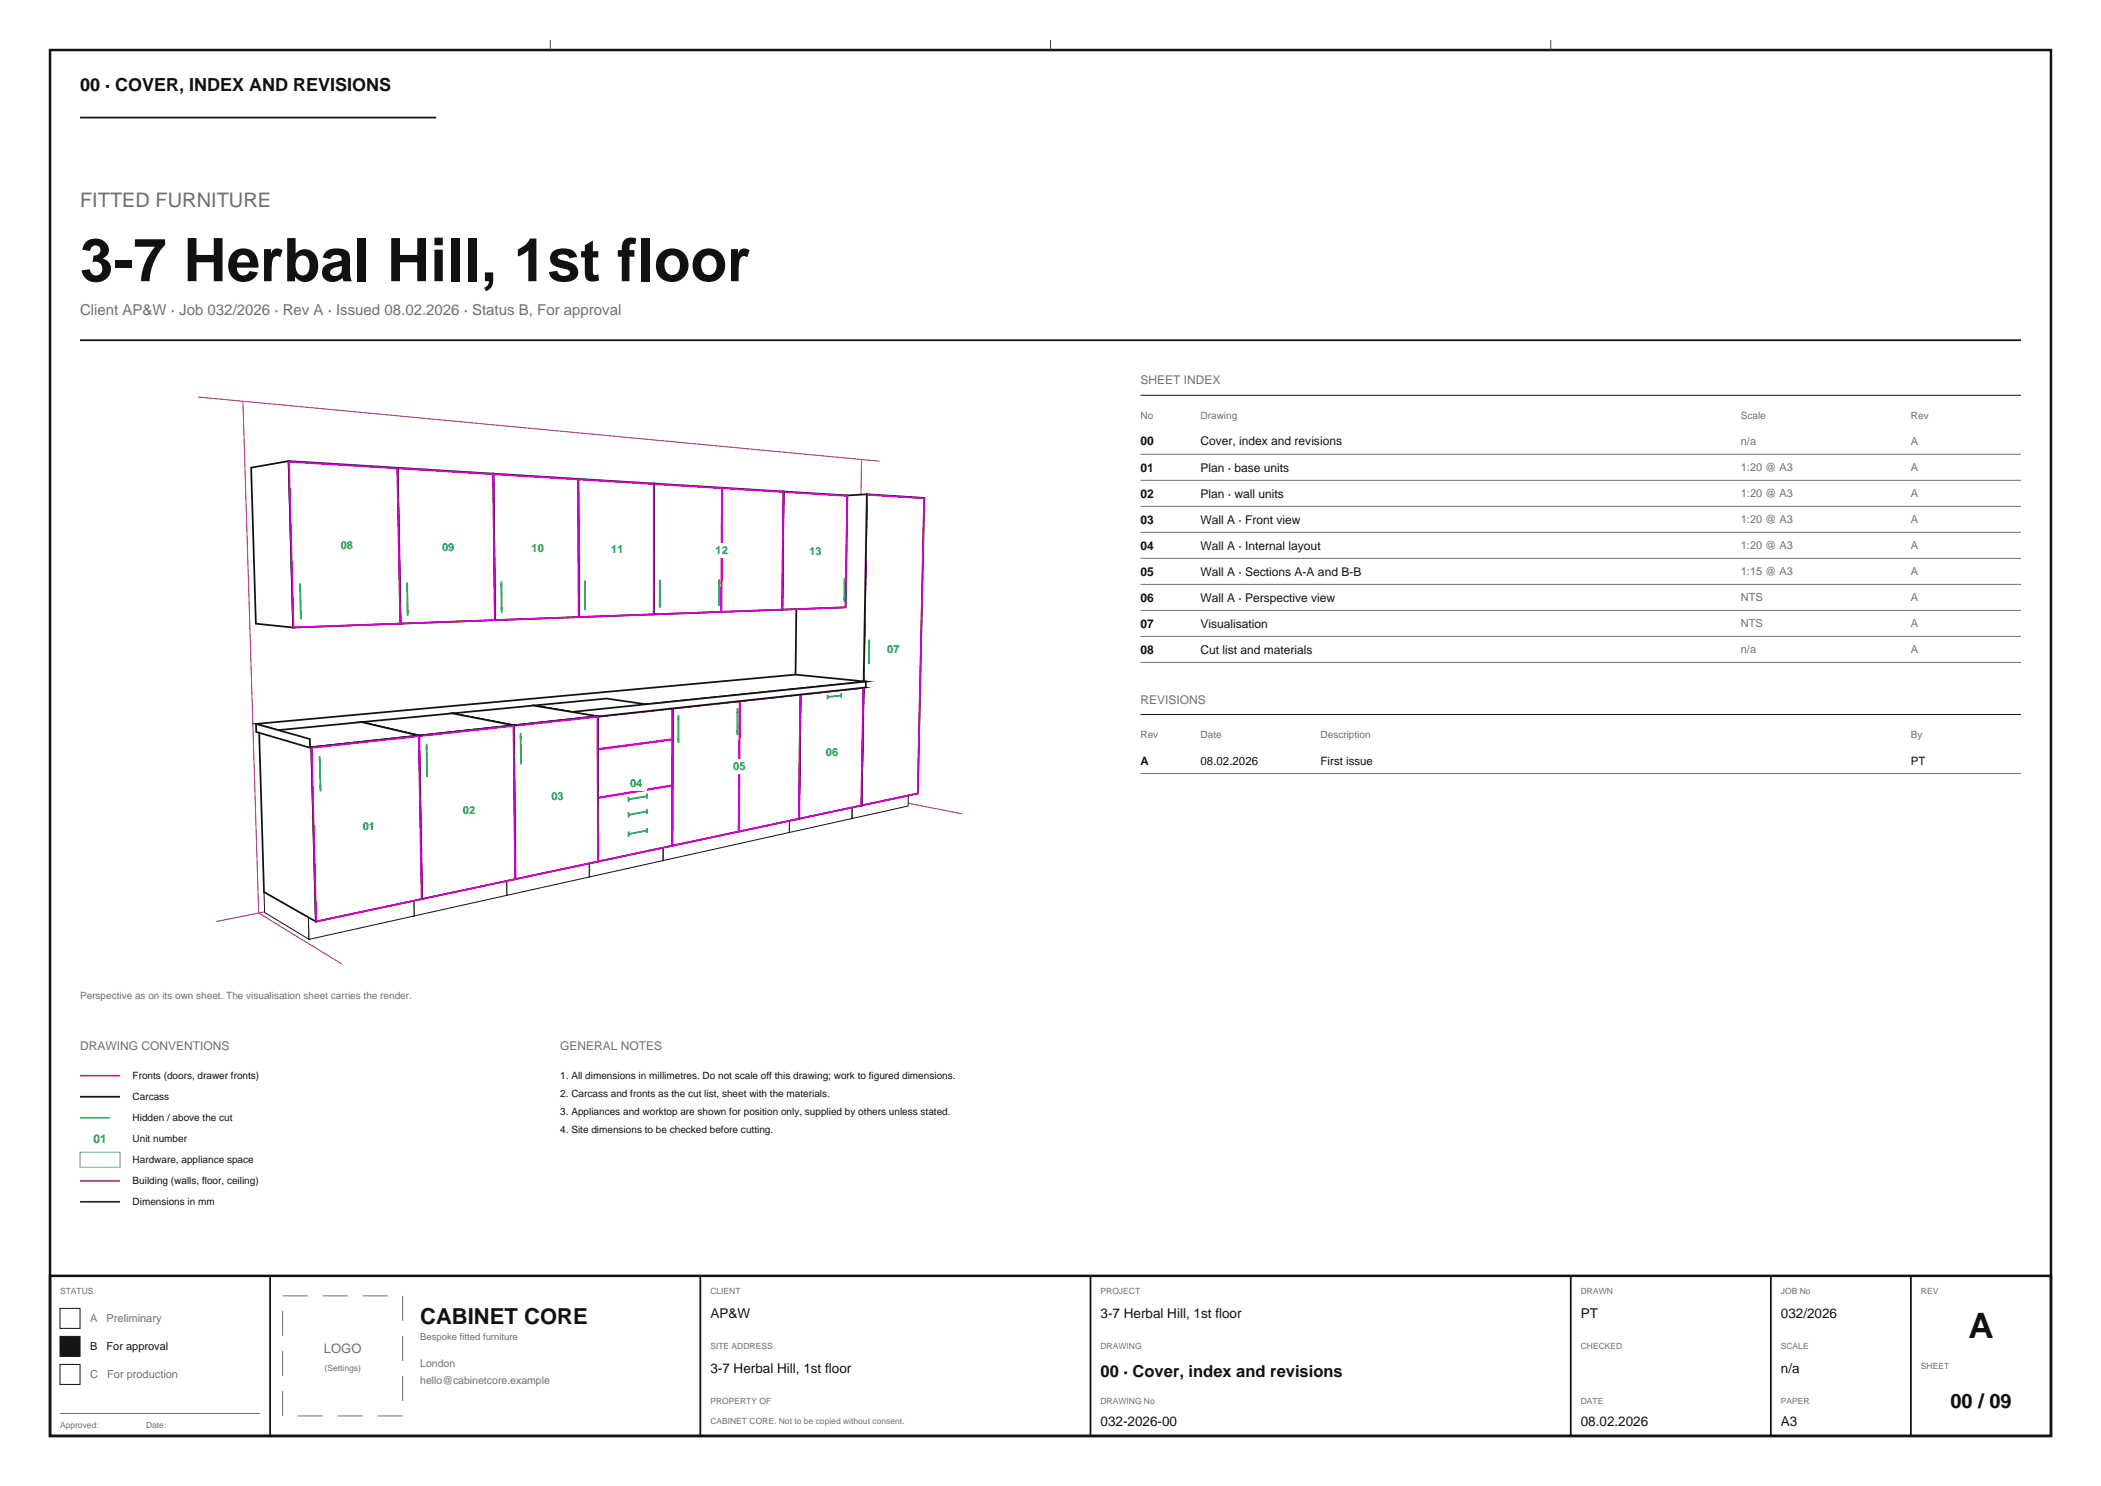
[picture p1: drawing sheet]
<svg xmlns="http://www.w3.org/2000/svg" width="420mm" height="297mm" viewBox="0 0 420 297" stroke-linecap="round" stroke-linejoin="round" font-family="sans-serif">
<path d="M16 68h388" fill="none" stroke="#121212" stroke-width=".35"/>
<path d="M39.7 79.4l136.1 12.8M48.6 80.2l3.1 102.3 16.6 10.1M172.2 91.8l-1.1 66.7 21.2 4.2M174.6 157.8l-131.3 26.4" fill="none" stroke="#bf382b" stroke-width=".2"/>
<g fill="#fff" stroke="#121212" stroke-width=".2">
<path d="M158.8 158.2l11.2-2.1 11.6 2.1-11.3 2.4z"/>
<path d="M170.3 160.6l11.3-2.4-.1 2.9-11.2 2.5z"/>
<path d="M158.8 158.2l11.5 2.4v3l-11.6-2.5z"/>
</g>
<path d="M173.3 98.8l11.5 .7-1.3 59.1-11.3 2.4z" fill="#fff" stroke="#121212" stroke-width=".35"/>
<path d="M173.3 98.9l11.4 .7-1.2 59-11.2 2.4z" fill="none" stroke="#d400d4" stroke-width=".35"/>
<path d="M173.8 127.9l-.1 4.8" fill="none" stroke="#00993d" stroke-width=".35"/>
<path d="M176.6 128.4h4v2.8h-4z" fill="#fff"/>
<g fill="#fff" stroke="#121212" stroke-width=".35">
<path d="M159.5 99.6l13.8-.8-1.1 62.2-13.4-2.8z"/>
<path d="M146.5 137.2l12.5-1.2 13.6 1.4-12.6 1.4z"/>
<path d="M156.6 98.2l12.8 .8-.4 22.4-12.6 .5z"/>
</g>
<g fill="#fff" stroke="#121212" stroke-width=".2">
<path d="M146.3 160.6l12.5-2.4 11.5 2.4-12.5 2.6z"/>
<path d="M157.8 163.2l12.5-2.6v3l-12.5 2.8z"/>
<path d="M146.3 160.6l11.5 2.6v3.2l-11.5-2.8z"/>
</g>
<path d="M156.7 98.3l12.7 .8-.4 22.3-12.6 .5z" fill="none" stroke="#d400d4" stroke-width=".35"/>
<path d="M168.8 115.5v4.8" fill="none" stroke="#00993d" stroke-width=".35"/>
<path d="M161 108.7h4.1v2.9h-4.1z" fill="#fff"/>
<path d="M160 138.8l12.6-1.4-.4 23.6-12.5 2.6z" fill="#fff" stroke="#121212" stroke-width=".35"/>
<path d="M160.1 138.9l12.5-1.4-.4 23.5-12.4 2.6z" fill="none" stroke="#d400d4" stroke-width=".35"/>
<path d="M165.4 138.9v.9M168.1 139l-2.7 .3M168.1 138.6v.8" fill="none" stroke="#00993d" stroke-width=".35"/>
<path d="M164.3 148.8h4v2.9h-4z" fill="#fff"/>
<g fill="#fff" stroke="#121212" stroke-width=".35">
<path d="M146.5 137.2l13.5 1.6-.3 24.8-13.4-3z"/>
<path d="M146.7 98.9l9.9-.7-.2 23.7-9.8-.4z"/>
<path d="M121.2 139.6l25.3-2.4 13.5 1.6-25.6 2.7z"/>
<path d="M130.7 96.6l25.9 1.6-.2 23.7-25.7 .9z"/>
</g>
<g fill="#fff" stroke="#121212" stroke-width=".2">
<path d="M121.3 165.3l25-4.7 11.5 2.6-25.3 5.3z"/>
<path d="M132.5 168.5l25.3-5.3v3.2l-25.3 5.6z"/>
</g>
<path d="M130.8 96.8l13.5 .8-.1 24.7-13.4 .5zM144.4 97.6l12.2 .7-.3 23.6-12.1 .4z" fill="none" stroke="#d400d4" stroke-width=".35"/>
<path d="M131.9 115.9v5.6M143.8 115.7l-.1 5.4" fill="none" stroke="#00993d" stroke-width=".35"/>
<path d="M142.2 108.5h4.1v2.9h-4.1z" fill="#fff"/>
<path d="M134.4 141.5l25.6-2.7-.3 24.8-25.3 5.4z" fill="#fff" stroke="#121212" stroke-width=".35"/>
<path d="M134.5 141.6l13.4-1.4-.2 26-13.3 2.8zM147.9 140.2l12.1-1.3-.3 24.8-12 2.5z" fill="none" stroke="#d400d4" stroke-width=".35"/>
<path d="M135.6 147.5v1M135.6 142.9v5.1M147.4 141.6v5.3" fill="none" stroke="#00993d" stroke-width=".35"/>
<path d="M145.8 151.8h4v2.8h-4z" fill="#fff"/>
<g fill="#fff" stroke="#121212" stroke-width=".2">
<path d="M121.3 165.3l11.2 3.2v3.5l-11.2-3.4z"/>
<path d="M106.9 168l14.4-2.7 11.2 3.2-14.7 3.1z"/>
<path d="M106.9 168l10.9 3.6v3.7l-10.9-3.8z"/>
<path d="M117.8 171.6l14.7-3.1v3.5l-14.7 3.3z"/>
<path d="M90.8 171.1l16.1-3.1 10.9 3.6-16.5 3.5z"/>
</g>
<g fill="#fff" stroke="#121212" stroke-width=".35">
<path d="M121.2 139.6l13.2 1.9v27.5l-13.1-3.7z"/>
<path d="M121.1 97.5l9.6-.9v26.2l-9.5-.5z"/>
<path d="M51.2 144.7l107.8-9.9 14.1 1.4-111.2 11.5z"/>
<path d="M106.6 141l14.6-1.4 13.2 1.9-14.9 1.7z"/>
<path d="M106.6 141l12.9 2.2 .1 29-12.7-4.2z"/>
<path d="M106.3 96.6l9.3-.9 .1 27.6-9.2-.5z"/>
<path d="M115.6 95.7l15.1 .9v26.2l-15 .5z"/>
</g>
<path d="M115.6 95.8l15.1 1v26l-14.9 .5z" fill="none" stroke="#d400d4" stroke-width=".35"/>
<path d="M117 116v5.4M117 120.9v1.1" fill="none" stroke="#00993d" stroke-width=".35"/>
<path d="M121.4 108.3h4v2.8h-4z" fill="#fff"/>
<path d="M119.5 143.2l14.9-1.7v27.5l-14.8 3.2z" fill="#fff" stroke="#121212" stroke-width=".35"/>
<path d="M119.5 143.3l14.9-1.7v6.1l-14.9 2zM119.5 149.8l14.9-2v9.1l-14.8 2.5zM119.6 159.5l14.8-2.5-.1 12-14.7 3.2z" fill="none" stroke="#d400d4" stroke-width=".35"/>
<path d="M125.7 159.2v1.1M129.3 159.1l-3.6 .7M129.3 158.6v1M125.7 162.3v1.1M125.7 166.2v1M129.3 166l-3.6 .7M129.3 165.5v1M129.3 162.2l-3.6 .7M129.3 161.7v1" fill="none" stroke="#00993d" stroke-width=".35"/>
<path d="M125.2 155.1h4v2.9h-4z" fill="#fff"/>
<g fill="#fff" stroke="#121212" stroke-width=".35">
<path d="M61.9 147.7l111.2-11.5v1.2l-111.1 12.1z"/>
<path d="M90.4 142.6l16.2-1.6 12.9 2.2-16.8 1.8z"/>
<path d="M90.4 142.6l12.3 2.4 .3 30.7-12.2-4.6z"/>
<path d="M89.7 95.7l8.9-1 .3 29.2-8.8-.6z"/>
<path d="M98.6 94.7l17 1 .1 27.6-16.8 .6z"/>
</g>
<g fill="#fff" stroke="#121212" stroke-width=".2">
<path d="M90.8 171.1l10.5 4v3.8l-10.4-4.2z"/>
<path d="M101.3 175.1l16.5-3.5v3.7l-16.5 3.6z"/>
<path d="M72.9 174.5l17.9-3.4 10.5 4-18.6 3.8z"/>
</g>
<path d="M98.7 94.8l16.8 1 .2 27.5-16.7 .6z" fill="none" stroke="#d400d4" stroke-width=".35"/>
<path d="M100.2 116.2l.1 6.3" fill="none" stroke="#00993d" stroke-width=".35"/>
<path d="M105.4 108.1h4.1v2.8h-4.1z" fill="#fff"/>
<path d="M102.7 145l16.8-1.8 .1 29-16.6 3.5z" fill="#fff" stroke="#121212" stroke-width=".35"/>
<path d="M102.8 145.1l16.6-1.8 .1 28.9-16.4 3.5z" fill="none" stroke="#d400d4" stroke-width=".35"/>
<path d="M104.1 146.5v6.3" fill="none" stroke="#00993d" stroke-width=".35"/>
<path d="M109.4 157.6h4.1v2.9h-4.1z" fill="#fff"/>
<g fill="#fff" stroke="#121212" stroke-width=".2">
<path d="M72.9 174.5l9.8 4.4 .1 4.2-9.8-4.8z"/>
<path d="M82.7 178.9l18.6-3.8v3.8l-18.5 4.2z"/>
<path d="M52.8 178.3l20.1-3.8 9.8 4.4-21 4.4z"/>
<path d="M52.8 178.3l8.9 5 .1 4.4-8.9-5.3z"/>
</g>
<g fill="#fff" stroke="#121212" stroke-width=".35">
<path d="M72.2 144.3l18.2-1.7 12.3 2.4-18.9 2z"/>
<path d="M72.2 144.3l11.6 2.7 .5 32.7-11.4-5.2z"/>
<path d="M71.1 94.6l8.4-1.1 .6 31.1-8.3-.6z"/>
<path d="M79.5 93.5l19.1 1.2 .3 29.2-18.8 .7z"/>
</g>
<path d="M79.5 93.6l19.1 1.2 .3 29.2-18.8 .6z" fill="none" stroke="#d400d4" stroke-width=".35"/>
<path d="M81.4 116.4l.1 6.7" fill="none" stroke="#00993d" stroke-width=".35"/>
<path d="M87.5 107.9h4.1v2.8h-4.1z" fill="#fff"/>
<path d="M83.8 147l18.9-2 .3 30.7-18.7 4z" fill="#fff" stroke="#121212" stroke-width=".35"/>
<path d="M83.8 147.1l18.9-2 .3 30.6-18.6 4z" fill="none" stroke="#d400d4" stroke-width=".35"/>
<path d="M85.3 148.6l.1 6.7" fill="none" stroke="#00993d" stroke-width=".35"/>
<path d="M91.7 160.5h4.1v2.8h-4.1z" fill="#fff"/>
<g fill="#fff" stroke="#121212" stroke-width=".35">
<path d="M51.8 146.3l20.4-2 11.6 2.7-21.6 2.3z"/>
<path d="M51.8 146.3l10.4 3 .9 34.9-10.3-5.9z"/>
<path d="M50.2 93.5l7.5-1.3 .9 33.2-7.5-.7z"/>
<path d="M51.2 144.7l10.7 3 .1 1.8-10.8-3.2z"/>
<path d="M57.7 92.2l21.8 1.3 .6 31.1-21.5 .8z"/>
</g>
<path d="M61.7 183.3l21-4.4 .1 4.2-21 4.6z" fill="#fff" stroke="#121212" stroke-width=".2"/>
<path d="M57.8 92.3l21.6 1.3 .6 31-21.3 .8z" fill="none" stroke="#d400d4" stroke-width=".35"/>
<path d="M60 116.6l.2 7.2" fill="none" stroke="#00993d" stroke-width=".35"/>
<path d="M67.3 107.6h4v2.9h-4z" fill="#fff"/>
<path d="M62.2 149.3l21.6-2.3 .5 32.7-21.2 4.5z" fill="#fff" stroke="#121212" stroke-width=".35"/>
<path d="M62.3 149.5l21.4-2.3 .6 32.5-21.1 4.5z" fill="none" stroke="#d400d4" stroke-width=".35"/>
<path d="M63.9 151.1l.2 7.1" fill="none" stroke="#00993d" stroke-width=".35"/>
<path d="M71.7 163.7h4.1v2.8h-4.1z" fill="#fff"/>
<path d="M228 79h176M228 142.8h176M12 261.5h4v4h-4z" fill="none" stroke="#121212" stroke-width=".2"/>
<path d="M228 90.8h176M228 96h176M228 101.2h176M228 106.4h176M228 111.6h176M228 116.8h176M228 122h176M228 127.2h176M228 132.4h176M228 154.6h176" fill="none" stroke="#707070" stroke-width=".2"/>
<path d="M16 215h8" fill="none" stroke="#d400d4" stroke-width=".35"/>
<path d="M16 219.2h8M54 255v32M140 255v32M218 255v32M314 255v32M354 255v32M382 255v32" fill="none" stroke="#121212" stroke-width=".35"/>
<path d="M16 223.4h8" fill="none" stroke="#00993d" stroke-width=".25" stroke-dasharray="6 4" stroke-linecap="butt"/>
<path d="M16 230.3h8v3h-8z" fill="none" stroke="#4d9999" stroke-width=".2"/>
<path d="M16 236h8" fill="none" stroke="#bf382b" stroke-width=".35"/>
<path d="M16 240.2h8" fill="none" stroke="#1c294a" stroke-width=".35"/>
<path d="M10 10h400v277h-400zM10 255h400v32h-400z" fill="none" stroke="#121212" stroke-width=".5"/>
<path d="M110 8v2M210 8v2M310 8v2" fill="none" stroke="#454545" stroke-width=".2"/>
<path d="M12 267.1h4v4h-4z" fill="#141414" stroke="#121212" stroke-width=".2"/>
<path d="M12 272.7h4v4h-4z" fill="none" stroke="#121212" stroke-width=".2"/>
<path d="M12 282.5h40" fill="none" stroke="#707070" stroke-width=".2"/>
<path d="M56.5 259h24v24h-24z" fill="none" stroke="#707070" stroke-width=".2" stroke-dasharray="5 3" stroke-linecap="butt"/>
<path d="M16 23.5h71.2" fill="none" stroke="#121212" stroke-width=".35"/>
<text font-size="12" fill="#111" x="16" y="56.2">3-7 Herbal Hill, 1st floor</text>
<text font-size="7" fill="#111" x="393.5" y="267.4">A</text>
<text font-size="4.4" fill="#111" x="84" y="264.5">CABINET CORE</text>
<text font-size="4" fill="#6f6f6f" x="16" y="41.4">FITTED FURNITURE</text>
<text font-size="4" fill="#111" x="389.9" y="281.4">00 / 09</text>
<text font-size="3.6" fill="#111" x="16" y="18.3">00 · COVER, INDEX AND REVISIONS</text>
<text font-size="3.3" fill="#111" x="220" y="275.2">00 · Cover, index and revisions</text>
<text font-size="3" fill="#6f6f6f" x="16" y="63">Client AP&amp;W · Job 032/2026 · Rev A · Issued 08.02.2026 · Status B, For approval</text>
<g font-size="2.7" fill="#111">
<text x="142" y="263.4">AP&amp;W</text>
<text x="220" y="263.4">3-7 Herbal Hill, 1st floor</text>
<text x="316" y="263.4">PT</text>
<text x="356" y="263.4">032/2026</text>
<text x="142" y="274.4">3-7 Herbal Hill, 1st floor</text>
<text x="356" y="274.4">n/a</text>
<text x="220" y="284.9">032-2026-00</text>
<text x="316" y="284.9">08.02.2026</text>
<text x="356" y="284.9">A3</text>
</g>
<text font-size="2.6" fill="#6f6f6f" x="64.7" y="270.4">LOGO</text>
<g font-size="2.4" fill="#6f6f6f">
<text x="228" y="76.8">SHEET INDEX</text>
<text x="228" y="140.6">REVISIONS</text>
<text x="16" y="209.8">DRAWING CONVENTIONS</text>
<text x="112" y="209.8">GENERAL NOTES</text>
</g>
<g font-size="2.4" fill="#111">
<text x="228" y="89">00</text>
<text x="240" y="89">Cover, index and revisions</text>
<text x="228" y="94.2">01</text>
<text x="240" y="94.2">Plan · base units</text>
<text x="228" y="99.4">02</text>
<text x="240" y="99.4">Plan · wall units</text>
<text x="228" y="104.6">03</text>
<text x="240" y="104.6">Wall A · Front view</text>
<text x="228" y="109.8">04</text>
<text x="240" y="109.8">Wall A · Internal layout</text>
<text x="228" y="115">05</text>
<text x="240" y="115">Wall A · Sections A-A and B-B</text>
<text x="228" y="120.2">06</text>
<text x="228" y="125.4">07</text>
<text x="240" y="120.2">Wall A · Perspective view</text>
<text x="240" y="125.4">Visualisation</text>
<text x="228" y="130.6">08</text>
<text x="240" y="130.6">Cut list and materials</text>
</g>
<text font-size="2.4" fill="#009a3d" x="18.7" y="228.4">01</text>
<g font-size="2.3" fill="#111">
<text x="228" y="152.8">A</text>
<text x="240" y="152.8">08.02.2026</text>
<text x="264" y="152.8">First issue</text>
<text x="382" y="152.8">PT</text>
</g>
<g font-size="2.2" fill="#6f6f6f">
<text x="348" y="89">n/a</text>
<text x="382" y="89">A</text>
<text x="348" y="94.2">1:20 @ A3</text>
<text x="382" y="94.2">A</text>
<text x="348" y="99.4">1:20 @ A3</text>
<text x="382" y="99.4">A</text>
<text x="348" y="104.6">1:20 @ A3</text>
<text x="382" y="104.6">A</text>
<text x="348" y="109.8">1:20 @ A3</text>
<text x="382" y="109.8">A</text>
<text x="348" y="115">1:15 @ A3</text>
<text x="382" y="115">A</text>
<text x="348" y="120.2">NTS</text>
<text x="348" y="125.4">NTS</text>
<text x="382" y="120.2">A</text>
<text x="382" y="125.4">A</text>
<text x="348" y="130.6">n/a</text>
<text x="382" y="130.6">A</text>
<text x="18" y="264.3">A</text>
<text x="21.3" y="264.3">Preliminary</text>
<text x="18" y="275.5">C</text>
<text x="21.4" y="275.5">For production</text>
</g>
<g font-size="2.2" fill="#009a3d">
<text x="68.1" y="109.8">08</text>
<text x="88.4" y="110.1">09</text>
<text x="106.3" y="110.3">10</text>
<text x="122.2" y="110.5">11</text>
<text x="143.1" y="110.7">12</text>
<text x="161.8" y="110.9">13</text>
<text x="177.4" y="130.6">07</text>
<text x="146.6" y="154">05</text>
<text x="165.1" y="151">06</text>
<text x="110.2" y="159.8">03</text>
<text x="126" y="157.3">04</text>
<text x="72.5" y="165.9">01</text>
<text x="92.5" y="162.7">02</text>
</g>
<g font-size="2.2" fill="#111">
<text x="18" y="269.9">B</text>
<text x="21.3" y="269.9">For approval</text>
</g>
<g font-size="2.1" fill="#6f6f6f">
<text x="84" y="273.2">London</text>
<text x="84" y="276.6">hello@cabinetcore.example</text>
</g>
<g font-size="2" fill="#6f6f6f">
<text x="228" y="83.7">No</text>
<text x="240" y="83.7">Drawing</text>
<text x="348" y="83.7">Scale</text>
<text x="382" y="83.7">Rev</text>
<text x="228" y="147.5">Rev</text>
<text x="240" y="147.5">Date</text>
<text x="264" y="147.5">Description</text>
<text x="382" y="147.5">By</text>
<text x="16" y="199.7">Perspective as on its own sheet. The visualisation sheet carries the render.</text>
</g>
<g font-size="2" fill="#111">
<text x="26.5" y="215.7">Fronts (doors, drawer fronts)</text>
<text x="112" y="215.7">1. All dimensions in millimetres. Do not scale off this drawing; work to figured dimensions.</text>
<text x="26.5" y="219.9">Carcass</text>
<text x="112" y="219.3">2. Carcass and fronts as the cut list, sheet with the materials.</text>
<text x="26.5" y="224.1">Hidden / above the cut</text>
<text x="112" y="222.9">3. Appliances and worktop are shown for position only, supplied by others unless stated.</text>
<text x="112" y="226.5">4. Site dimensions to be checked before cutting.</text>
<text x="26.5" y="228.3">Unit number</text>
<text x="26.5" y="232.5">Hardware, appliance space</text>
<text x="26.5" y="236.7">Building (walls, floor, ceiling)</text>
<text x="26.5" y="240.9">Dimensions in mm</text>
</g>
<text font-size="1.9" fill="#6f6f6f" x="84" y="267.9">Bespoke fitted furniture</text>
<g font-size="1.7" fill="#6f6f6f">
<text x="12" y="258.6">STATUS</text>
<text x="142" y="258.6">CLIENT</text>
<text x="220" y="258.6">PROJECT</text>
<text x="316" y="258.6">DRAWN</text>
<text x="356" y="258.6">JOB No</text>
<text x="384" y="258.6">REV</text>
<text x="142" y="269.6">SITE ADDRESS</text>
<text x="220" y="269.6">DRAWING</text>
<text x="316" y="269.6">CHECKED</text>
<text x="356" y="269.6">SCALE</text>
<text x="64.9" y="274.1">(Settings)</text>
<text x="384" y="273.6">SHEET</text>
<text x="142" y="280.6">PROPERTY OF</text>
<text x="220" y="280.6">DRAWING No</text>
<text x="316" y="280.6">DATE</text>
<text x="356" y="280.6">PAPER</text>
<text x="12" y="285.4">Approved:</text>
<text x="29.2" y="285.4">Date:</text>
<text x="142" y="284.6">CABINET CORE. Not to be copied without consent.</text>
</g>
</svg>
